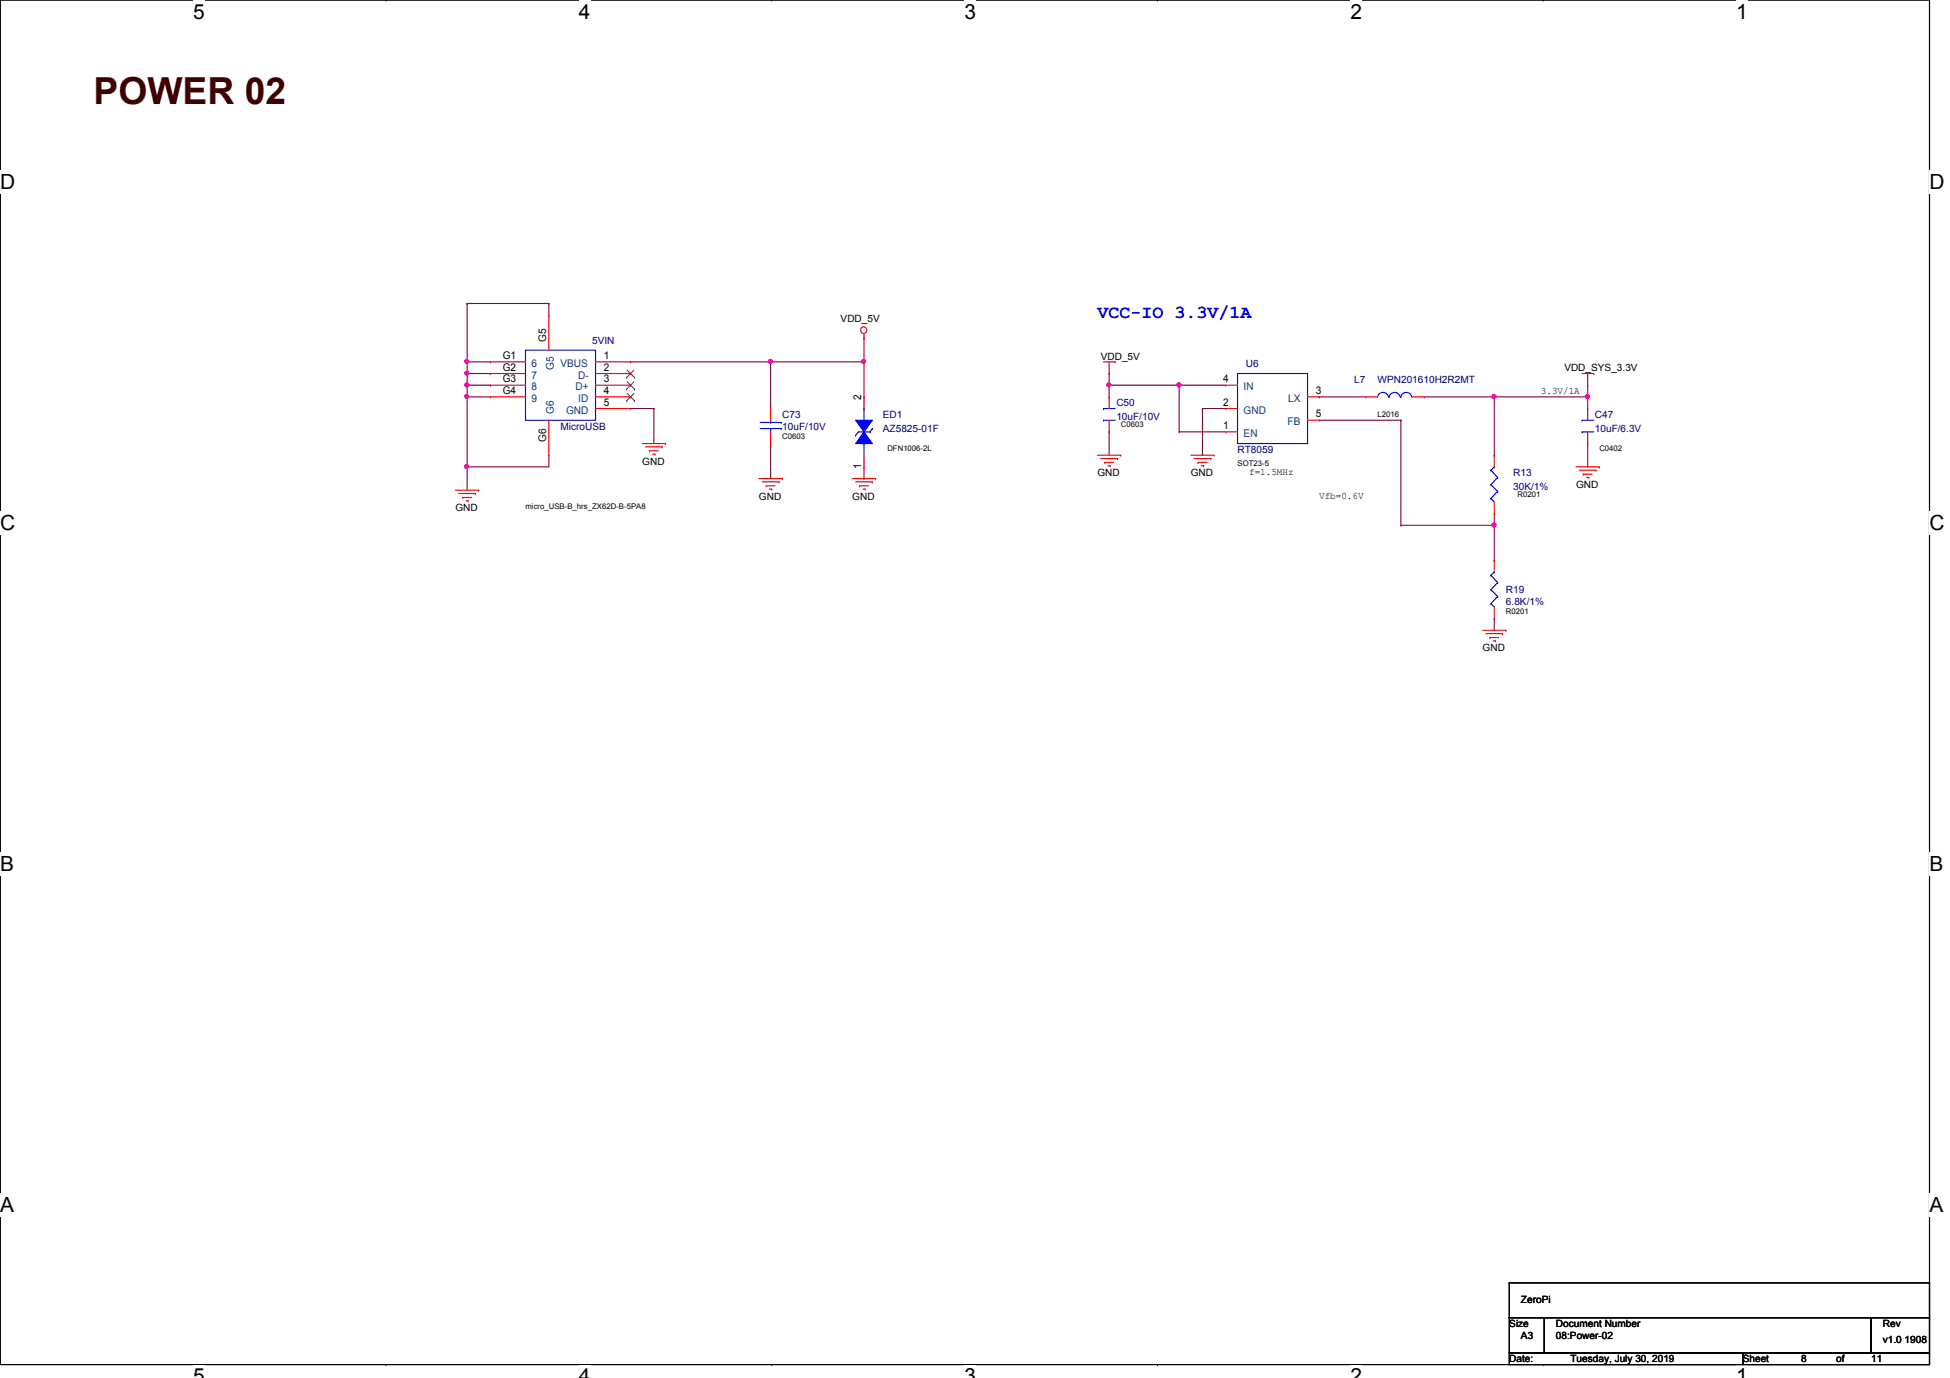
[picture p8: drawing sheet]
<svg xmlns="http://www.w3.org/2000/svg" width="297mm" height="210mm" viewBox="0 0 297 210" stroke-linecap="round" stroke-linejoin="round" font-family="sans-serif">
<path d="M0 0h293.9v207.9h-293.9z" fill="none" stroke="#000" stroke-width=".17"/>
<g fill="#fff">
<path d="M29.4 0h1.8v3.6h-1.8z"/>
<path d="M29.4 207.9h1.8v2h-1.8z"/>
</g>
<path d="M58.8 0h.1M58.8 207.9h.1" fill="none" stroke="#000" stroke-width=".17"/>
<g fill="#fff">
<path d="M88.2 0h1.8v3.6h-1.8z"/>
<path d="M88.2 207.9h1.8v2h-1.8z"/>
</g>
<path d="M117.6 0h.1M117.6 207.9h.1" fill="none" stroke="#000" stroke-width=".17"/>
<g fill="#fff">
<path d="M146.9 0h1.8v3.6h-1.8z"/>
<path d="M146.9 207.9h1.8v2h-1.8z"/>
</g>
<path d="M176.3 0h.1M176.3 207.9h.1" fill="none" stroke="#000" stroke-width=".17"/>
<g fill="#fff">
<path d="M205.7 0h1.8v3.6h-1.8z"/>
<path d="M205.7 207.9h1.8v2h-1.8z"/>
</g>
<path d="M235.1 0h.1M235.1 207.9h.1" fill="none" stroke="#000" stroke-width=".17"/>
<g fill="#fff">
<path d="M264.5 0h1.7v3.6h-1.7z"/>
<path d="M264.5 207.9h1.7v2h-1.7z"/>
<path d="M0 25.9h2.3v3.6h-2.3z"/>
<path d="M293.9 25.9h2.3v3.6h-2.3z"/>
<path d="M0 77.8h2.3v3.6h-2.3z"/>
<path d="M293.9 77.8h2.3v3.6h-2.3z"/>
</g>
<path d="M0 51.9h.1M293.9 51.9h.1" fill="none" stroke="#000" stroke-width=".17"/>
<g fill="#fff">
<path d="M0 129.8h2.2v3.6h-2.2z"/>
<path d="M293.9 129.8h2.1v3.6h-2.1z"/>
</g>
<path d="M0 103.9h.1M293.9 103.9h.1" fill="none" stroke="#000" stroke-width=".17"/>
<path d="M0 103.9h.1M293.9 103.9h.1" fill="none" stroke="#000" stroke-width=".15"/>
<g fill="#fff">
<path d="M0 181.8h2.2v3.6h-2.2z"/>
<path d="M293.9 181.8h2.1v3.6h-2.1z"/>
</g>
<path d="M0 155.9h.1M293.9 155.9h.1" fill="none" stroke="#000" stroke-width=".17"/>
<path d="M96.1 55.1h21.3M117.4 55.1h.1" fill="none" stroke="#800040" stroke-width=".17"/>
<circle cx="117.3" cy="55.1" r=".31" fill="#f0f"/>
<circle cx="117.3" cy="55.1" r=".31" fill="none" stroke="#f0f" stroke-width=".17"/>
<path d="M71.2 55.1h.1M71.2 56.9h.1M71.2 55.1h3.5M71.2 55.1v1.8M71.2 56.9h3.5" fill="none" stroke="#800040" stroke-width=".17"/>
<circle cx="71.1" cy="56.8" r=".31" fill="#f0f"/>
<circle cx="71.1" cy="56.8" r=".31" fill="none" stroke="#f0f" stroke-width=".17"/>
<path d="M71.2 56.9h.1M71.2 58.7h.1M71.2 56.9v1.8M71.2 58.7h3.5" fill="none" stroke="#800040" stroke-width=".17"/>
<circle cx="71.1" cy="58.6" r=".31" fill="#f0f"/>
<circle cx="71.1" cy="58.6" r=".31" fill="none" stroke="#f0f" stroke-width=".17"/>
<path d="M71.2 71.1h.1M71.2 60.5h.1M71.2 71.1v3.6M71.2 60.5h3.5" fill="none" stroke="#800040" stroke-width=".17"/>
<circle cx="71.1" cy="60.4" r=".31" fill="#f0f"/>
<circle cx="71.1" cy="60.4" r=".31" fill="none" stroke="#f0f" stroke-width=".17"/>
<path d="M71.2 58.7h.1M71.2 58.7v1.8M83.6 46.2h.1M83.6 46.2v1.8M71.2 71.1h.1M83.6 69.3h.1M83.6 69.3v1.8h-12.4M96.1 62.2h.1M96.1 62.2h3.5M99.6 62.2h.1M99.6 62.2v5.4" fill="none" stroke="#800040" stroke-width=".17"/>
<circle cx="71.1" cy="71.1" r=".31" fill="#f0f"/>
<circle cx="71.1" cy="71.1" r=".31" fill="none" stroke="#f0f" stroke-width=".17"/>
<path d="M71.2 46.2h.1M71.2 46.2h12.4M71.2 46.2v8.9" fill="none" stroke="#800040" stroke-width=".17"/>
<circle cx="71.1" cy="55.1" r=".31" fill="#f0f"/>
<circle cx="71.1" cy="55.1" r=".31" fill="none" stroke="#f0f" stroke-width=".17"/>
<path d="M117.4 55.1h.1M117.4 55.1v7.1M131.6 51.6h.1M131.6 51.6v3.5M71.2 60.5h.1M71.2 60.5v10.6M117.4 67.6h.1M117.4 67.6v5.3" fill="none" stroke="#800040" stroke-width=".17"/>
<circle cx="131.6" cy="55.1" r=".31" fill="#f0f"/>
<circle cx="131.6" cy="55.1" r=".31" fill="none" stroke="#f0f" stroke-width=".17"/>
<path d="M213.4 80h.1M213.4 80h14.2" fill="none" stroke="#800040" stroke-width=".17"/>
<circle cx="227.6" cy="80" r=".31" fill="#f0f"/>
<circle cx="227.6" cy="80" r=".31" fill="none" stroke="#f0f" stroke-width=".17"/>
<path d="M217 60.5h10.6M227.6 60.5h.1" fill="none" stroke="#800040" stroke-width=".17"/>
<circle cx="227.6" cy="60.4" r=".31" fill="#f0f"/>
<circle cx="227.6" cy="60.4" r=".31" fill="none" stroke="#f0f" stroke-width=".17"/>
<path d="M241.8 58.7h.1M241.8 58.7v1.8h-14.2M227.6 60.5h.1M227.6 78.2v7.1M227.6 85.3h.1M227.6 80h.1" fill="none" stroke="#800040" stroke-width=".17"/>
<circle cx="241.8" cy="60.4" r=".31" fill="#f0f"/>
<circle cx="241.8" cy="60.4" r=".31" fill="none" stroke="#f0f" stroke-width=".17"/>
<g fill="none" stroke="#800040" stroke-width=".17">
<path d="M168.9 56.9h.1M168.9 58.7h.1M168.9 56.9v1.8M168.9 58.7h10.7M201 64h12.4M213.4 64h.1M213.4 64v16M241.8 67.6h.1M241.8 60.5h.1M241.8 60.5v1.7M241.8 67.6v3.5M227.6 94.2h.1"/>
<path d="M227.6 94.2v1.8"/>
</g>
<circle cx="168.9" cy="58.6" r=".31" fill="#f0f"/>
<circle cx="168.9" cy="58.6" r=".31" fill="none" stroke="#f0f" stroke-width=".17"/>
<g fill="none" stroke="#800040" stroke-width=".17">
<path d="M168.9 58.7h.1M168.9 58.7v1.8M179.6 58.7h.1M179.6 58.7v7.1M179.6 58.7h7.1M168.9 65.8h.1M168.9 65.8v3.5M183.2 62.2h.1M183.2 62.2v7.1M183.2 62.2h3.5M201 60.5h.1M201 60.5h7.1"/>
<path d="M227.6 69.3h.1M227.6 60.5v8.8"/>
</g>
<circle cx="179.6" cy="58.6" r=".31" fill="#f0f"/>
<circle cx="179.6" cy="58.6" r=".31" fill="none" stroke="#f0f" stroke-width=".17"/>
<path d="M117.4 55.1h.1M117.4 55.1h14.2v5.4M131.6 60.5h.1M131.6 72.9h.1M131.6 71.1v1.8M179.6 65.8h.1M179.6 65.8h7.1" fill="none" stroke="#800040" stroke-width=".17"/>
<g fill="none" stroke="#f00" stroke-width=".17">
<path d="M74.7 55.1h.1M74.7 56.9h.1M74.7 58.7h.1M74.7 56.9h5.3M74.7 55.1h5.3M74.7 58.7h5.3M83.6 48h.1M83.6 48v5.3M90.7 56.9h5.4M90.7 55.1h5.4M90.7 58.7h5.4M96.1 55.1h.1"/>
<path d="M96.1 56.9h.1M96.1 58.7h.1M131.6 51.6h.1M131.6 50.9v.7M168.1 55.1h1.8M168.9 56.9h.1M168.9 55.1v1.8M169.9 55.1h.1M186.7 58.7h.1M186.7 58.7h1.8M241 56.9h1.8M241.8 58.7h.1"/>
<path d="M241.8 56.9v1.8M242.8 56.9h.1M69.4 74.7h3.5M69.9 75.2h2.5M70.5 75.8h.1M70.5 75.8h1.3M71 76.3h.3M71.3 76.3h.1M72.4 75.2h.1M72.9 74.7h.1M74.7 60.5h.1M74.7 60.5h5.3"/>
<path d="M83.6 69.3h.1M83.6 64v5.3M90.7 60.5h5.4M90.7 62.2h5.4M96.1 60.5h.1M96.1 62.2h.1M97.8 67.6h3.6M98.3 68.1h2.6M98.9 68.7h.1M98.9 68.7h1.4M99.4 69.2h.4M99.8 69.2h.1"/>
<path d="M100.9 68.1h.1M101.4 67.6h.1M115.6 72.9h3.6M116.1 73.4h2.6M116.7 74h.1M116.7 74h1.4M117.2 74.5h.4M117.4 62.2h.1M117.4 67.6h.1M117.4 62.2v1.8M117.4 65.8v1.8M117.6 74.5h.1"/>
<path d="M118.7 73.4h.1M119.2 72.9h.1M129.8 72.9h3.6M130.3 73.4h2.6M130.9 74h.1M130.9 74h1.4M131.4 74.5h.4M131.8 74.5h.1M132.9 73.4h.1M133.4 72.9h.1M167.2 69.3h3.5M167.7 69.8h2.5"/>
<path d="M168.3 70.4h.1M168.3 70.4h1.3M168.8 71h.3M168.9 60.5h.1M168.9 65.8h.1M168.9 60.5v1.7M168.9 64v1.8M169.1 71h.1M170.2 69.8h.1M170.7 69.3h.1M181.4 69.3h3.6M181.9 69.8h2.5"/>
<path d="M182.5 70.4h.1M182.5 70.4h1.4M183 71h.3M183.3 71h.1M184.4 69.8h.1M185 69.3h.1M186.7 65.8h.1M186.7 62.2h.1M186.7 62.2h1.8M186.7 65.8h1.8M199.2 60.5h1.8M199.2 64h1.8"/>
<path d="M201 60.5h.1M201 64h.1M208.1 60.5h.1M208.1 60.5h1.7M215.2 60.5h1.8M217 60.5h.1M227.6 78.2h.1M227.6 69.3h.1M227.6 69.3v1.8M227.6 76.5v1.7M240.1 71.1h3.5M240.6 71.6h2.5"/>
<path d="M241.2 72.2h.1M241.2 72.2h1.3M241.7 72.7h.3M242 72.7h.1M243.1 71.6h.1M243.6 71.1h.1M225.8 96h3.6M226.4 96.5h2.5M226.9 97.1h.1M226.9 97.1h1.4M227.5 97.6h.3M227.6 94.2h.1"/>
<path d="M227.6 85.3h.1M227.6 85.3v1.8M227.6 92.5v1.7M227.8 97.6h.1M228.9 96.5h.1M229.4 96h.1"/>
<circle cx="131.5" cy="50.3" r=".5"/>
</g>
<path d="M229.9 195.4h.1M229.9 195.4v5.3M229.9 195.4h64M293.9 195.4h.1M293.9 195.4v5.3M229.9 200.7h5.3v5.4h-5.3zM229.9 206.1h35.6v1.8h-35.6zM235.2 200.7h49.8v5.4h-49.8zM265.5 206.1h28.4v1.8h-28.4zM285 200.7h8.9v5.4h-8.9zM293.9 200.7h.1" fill="none" stroke="#000" stroke-width=".17"/>
<g fill="none" stroke="#00f" stroke-width=".17">
<path d="M80 53.3h10.7v10.7h-10.7zM188.5 56.9h10.7v10.7h-10.7zM115.8 65.3h3.2M115.8 64.3h3.2M117.4 64.3h.1M117.4 65.3h.1M117.4 64v.3M117.4 65.3v.5M119 65.3h.1M119 64.3h.1M130.8 65.8h1.7M131.6 67.6h.1"/>
<path d="M131.6 62.2h.1M131.6 62.2v1.8M131.6 67.6v1.7M132.5 65.8h.1M168.1 62.2h.1M168.1 64h.1M168.1 62.2h1.8M168.1 64h1.8M209.8 60.5a.85 .85 0 0 1 .9-.7 .85 .85 0 0 1 .8 .7M211.6 60.5a.85 .85 0 0 1 .9-.7 .85 .85 0 0 1 .8 .7M213.4 60.5a.85 .85 0 0 1 .8-.7 .85 .85 0 0 1 .9 .7M227.1 75.9h.1"/>
<path d="M227.1 73.8h.1M227.1 71.6h.1M227.1 75.9l.5 .6M227.1 73.8l1 1M227.1 71.6l1 1.1M227.6 71.1h.1M227.6 71.1l-.5 .5M228.1 74.8h.1M228.1 72.7h.1M228.1 74.8l-1 1.1M228.1 72.7l-1 1.1M227.1 91.9h.1"/>
<path d="M227.1 89.8h.1M227.1 87.6h.1M227.1 91.9l.5 .6M227.1 89.8l1 1M227.1 87.6l1 1.1M227.6 87.1h.1M227.6 87.1l-.5 .5M228.1 90.8h.1M228.1 88.7h.1M228.1 90.8l-1 1.1M228.1 88.7l-1 1.1"/>
</g>
<path d="M95.5 57.5h.1M95.5 59.3h.1M95.5 56.4l1.1 1.1M95.5 58.2l1.1 1.1M95.5 59.9l1.1 1.1M96.6 56.4l-1.1 1.1M96.6 58.2l-1.1 1.1M96.6 59.9l-1.1 1.1M96.6 57.5h.1M96.6 59.3h.1M95.5 61h.1M96.6 61h.1" fill="none" stroke="#804000" stroke-width=".15"/>
<path d="M131.6 65.8l1.3 1.8h-2.6z" fill-rule="evenodd" fill="#00f"/>
<path d="M130.3 66.3h.1M130.8 65.8l-.5 .5M131.6 65.8l1.3 1.8h-2.6zM132.9 65.3h.1M132.9 65.3l-.4 .5" fill="none" stroke="#00f" stroke-width=".17"/>
<path d="M130.3 64h2.6l-1.3 1.8z" fill-rule="evenodd" fill="#00f"/>
<path d="M130.3 64h2.6l-1.3 1.8zM241 64h.1M241 65.8h.1M241 64h1.8M241 65.8h1.8" fill="none" stroke="#00f" stroke-width=".17"/>
<path d="M131.6 71.1h.1M131.6 60.5h.1M131.6 60.5v1.7M131.6 69.3v1.8M241.8 62.2h.1M241.8 67.6h.1M241.8 62.2v1.8M241.8 65.8v1.8" fill="none" stroke="#f00" stroke-width=".17"/>
<circle cx="117.3" cy="55.1" r=".31" fill="#f0f"/>
<circle cx="117.3" cy="55.1" r=".31" fill="none" stroke="#f0f" stroke-width=".17"/>
<circle cx="71.1" cy="56.8" r=".31" fill="#f0f"/>
<circle cx="71.1" cy="56.8" r=".31" fill="none" stroke="#f0f" stroke-width=".17"/>
<circle cx="71.1" cy="58.6" r=".31" fill="#f0f"/>
<circle cx="71.1" cy="58.6" r=".31" fill="none" stroke="#f0f" stroke-width=".17"/>
<circle cx="71.1" cy="60.4" r=".31" fill="#f0f"/>
<circle cx="71.1" cy="60.4" r=".31" fill="none" stroke="#f0f" stroke-width=".17"/>
<circle cx="71.1" cy="71.1" r=".31" fill="#f0f"/>
<circle cx="71.1" cy="71.1" r=".31" fill="none" stroke="#f0f" stroke-width=".17"/>
<circle cx="71.1" cy="55.1" r=".31" fill="#f0f"/>
<circle cx="71.1" cy="55.1" r=".31" fill="none" stroke="#f0f" stroke-width=".17"/>
<circle cx="131.6" cy="55.1" r=".31" fill="#f0f"/>
<circle cx="131.6" cy="55.1" r=".31" fill="none" stroke="#f0f" stroke-width=".17"/>
<circle cx="227.6" cy="80" r=".31" fill="#f0f"/>
<circle cx="227.6" cy="80" r=".31" fill="none" stroke="#f0f" stroke-width=".17"/>
<circle cx="227.6" cy="60.4" r=".31" fill="#f0f"/>
<circle cx="227.6" cy="60.4" r=".31" fill="none" stroke="#f0f" stroke-width=".17"/>
<circle cx="241.8" cy="60.4" r=".31" fill="#f0f"/>
<circle cx="241.8" cy="60.4" r=".31" fill="none" stroke="#f0f" stroke-width=".17"/>
<circle cx="168.9" cy="58.6" r=".31" fill="#f0f"/>
<circle cx="168.9" cy="58.6" r=".31" fill="none" stroke="#f0f" stroke-width=".17"/>
<circle cx="179.6" cy="58.6" r=".31" fill="#f0f"/>
<circle cx="179.6" cy="58.6" r=".31" fill="none" stroke="#f0f" stroke-width=".17"/>
<text font-size="5.7" fill="#400000" x="14.3" y="15.9">POWER 02</text>
<g font-size="3.2">
<text x="29.4" y="2.9">5</text>
<text x="88.2" y="2.9">4</text>
<text x="146.9" y="2.9">3</text>
<text x="205.7" y="2.9">2</text>
<text x="264.5" y="2.9">1</text>
<text x="0" y="28.8">D</text>
<text x="293.9" y="28.8">D</text>
<text x="0" y="80.7">C</text>
<text x="293.9" y="80.7">C</text>
<text x="0" y="132.7">B</text>
<text x="293.9" y="132.7">B</text>
<text x="0" y="184.7">A</text>
<text x="293.9" y="184.7">A</text>
<text x="29.4" y="210.7">5</text>
<text x="88.2" y="210.7">4</text>
<text x="146.9" y="210.7">3</text>
<text x="205.7" y="210.7">2</text>
<text x="264.5" y="210.7">1</text>
</g>
<text font-size="2.8" fill="#00f" x="167.2" y="48.5">VCC-IO 3.3V/1A</text>
<g font-size="1.6">
<text x="83.2" y="52.1" transform="rotate(-90 83.2 52.1)">G5</text>
<text x="76.6" y="54.7">G1</text>
<text x="76.6" y="56.5">G2</text>
<text x="76.6" y="58.3">G3</text>
<text x="92" y="54.7">1</text>
<text x="92" y="56.5">2</text>
<text x="92" y="58.3">3</text>
<text x="186.3" y="58.3">4</text>
<text x="76.6" y="60">G4</text>
<text x="92" y="60">4</text>
<text x="92" y="61.8">5</text>
<text x="131.2" y="61" transform="rotate(-90 131.2 61)">2</text>
<text x="186.3" y="65.4">1</text>
<text x="186.3" y="61.8">2</text>
<text x="200.4" y="60">3</text>
<text x="200.4" y="63.6">5</text>
<text x="83.2" y="67.3" transform="rotate(-90 83.2 67.3)">G6</text>
<text x="131.2" y="71.5" transform="rotate(-90 131.2 71.5)">1</text>
</g>
<g font-size="1.6" fill="#004080">
<text x="81" y="55.9">6</text>
<text x="81" y="57.7">7</text>
<text x="81" y="59.4">8</text>
<text x="84.4" y="56.3" transform="rotate(-90 84.4 56.3)">G5</text>
<text x="85.4" y="55.9">VBUS</text>
<text x="87.7" y="59.4">D+</text>
<text x="88.1" y="57.7">D-</text>
<text x="189.4" y="59.4">IN</text>
<text x="81" y="61.2">9</text>
<text x="84.4" y="63.1" transform="rotate(-90 84.4 63.1)">G6</text>
<text x="86.2" y="63">GND</text>
<text x="88.1" y="61.2">ID</text>
<text x="189.4" y="63">GND</text>
<text x="196.1" y="64.8">FB</text>
<text x="196.2" y="61.2">LX</text>
<text x="189.4" y="66.5">EN</text>
</g>
<g font-size="1.5" fill="#000080">
<text x="90.2" y="52.3">5VIN</text>
<text x="189.8" y="55.9">U6</text>
<text x="206.3" y="58.3">L7</text>
<text x="209.8" y="58.3">WPN201610H2R2MT</text>
<text x="85.4" y="65.4">MicroUSB</text>
<text x="119.2" y="63.7">C73</text>
<text x="119.2" y="65.4">10uF/10V</text>
<text x="134.5" y="63.7">ED1</text>
<text x="134.5" y="65.8">AZ5825-01F</text>
<text x="170" y="61.9">C50</text>
<text x="170" y="64">10uF/10V</text>
<text x="242.9" y="63.7">C47</text>
<text x="242.9" y="65.8">10uF/6.3V</text>
<text x="188.5" y="69">RT8059</text>
<text x="230.5" y="72.6">R13</text>
<text x="230.5" y="74.7">30K/1%</text>
<text x="229.4" y="90.3">R19</text>
<text x="229.4" y="92.1">6.8K/1%</text>
</g>
<g font-size="1.5">
<text x="128.1" y="49.1">VDD_5V</text>
<text x="167.7" y="54.8">VDD_5V</text>
<text x="234.7" y="59.9">3.3V/1A</text>
<text x="238.3" y="56.6">VDD_SYS_3.3V</text>
<text x="97.8" y="70.8">GND</text>
<text x="69.4" y="77.9">GND</text>
<text x="115.6" y="76.1">GND</text>
<text x="129.8" y="76.1">GND</text>
<text x="167.2" y="72.6">GND</text>
<text x="181.4" y="72.6">GND</text>
<text x="190.3" y="72.4">f=1.5MHz</text>
<text x="201" y="75.9">Vfb=0.6V</text>
<text x="240.1" y="74.3">GND</text>
<text x="225.8" y="99.2">GND</text>
<text x="229.9" y="202.2">Size</text>
<text x="231.7" y="198.5">ZeroPi</text>
<text x="231.7" y="204">A3</text>
<text x="237" y="202.2">Document Number</text>
<text x="237" y="204">08:Power-02</text>
<text x="286.8" y="202.2">Rev</text>
<text x="229.9" y="207.5">Date:</text>
<text x="239.2" y="207.5">Tuesday, July 30, 2019</text>
<text x="265.5" y="207.5">Sheet</text>
<text x="274.4" y="207.5">8</text>
<text x="279.7" y="207.5">of</text>
<text x="285" y="207.5">11</text>
<text x="286.8" y="204.6">v1.0 1908</text>
</g>
<g font-size="1.2">
<text x="170.7" y="65.1">C0603</text>
<text x="209.8" y="63.5">L2016</text>
<text x="119.2" y="66.9">C0603</text>
<text x="135.2" y="68.7">DFN1006-2L</text>
<text x="188.5" y="71">SOT23-5</text>
<text x="243.6" y="68.7">C0402</text>
<text x="80" y="77.6">micro_USB-B_hrs_ZX62D-B-5PA8</text>
<text x="231.2" y="75.8">R0201</text>
<text x="229.4" y="93.6">R0201</text>
</g>
</svg>
